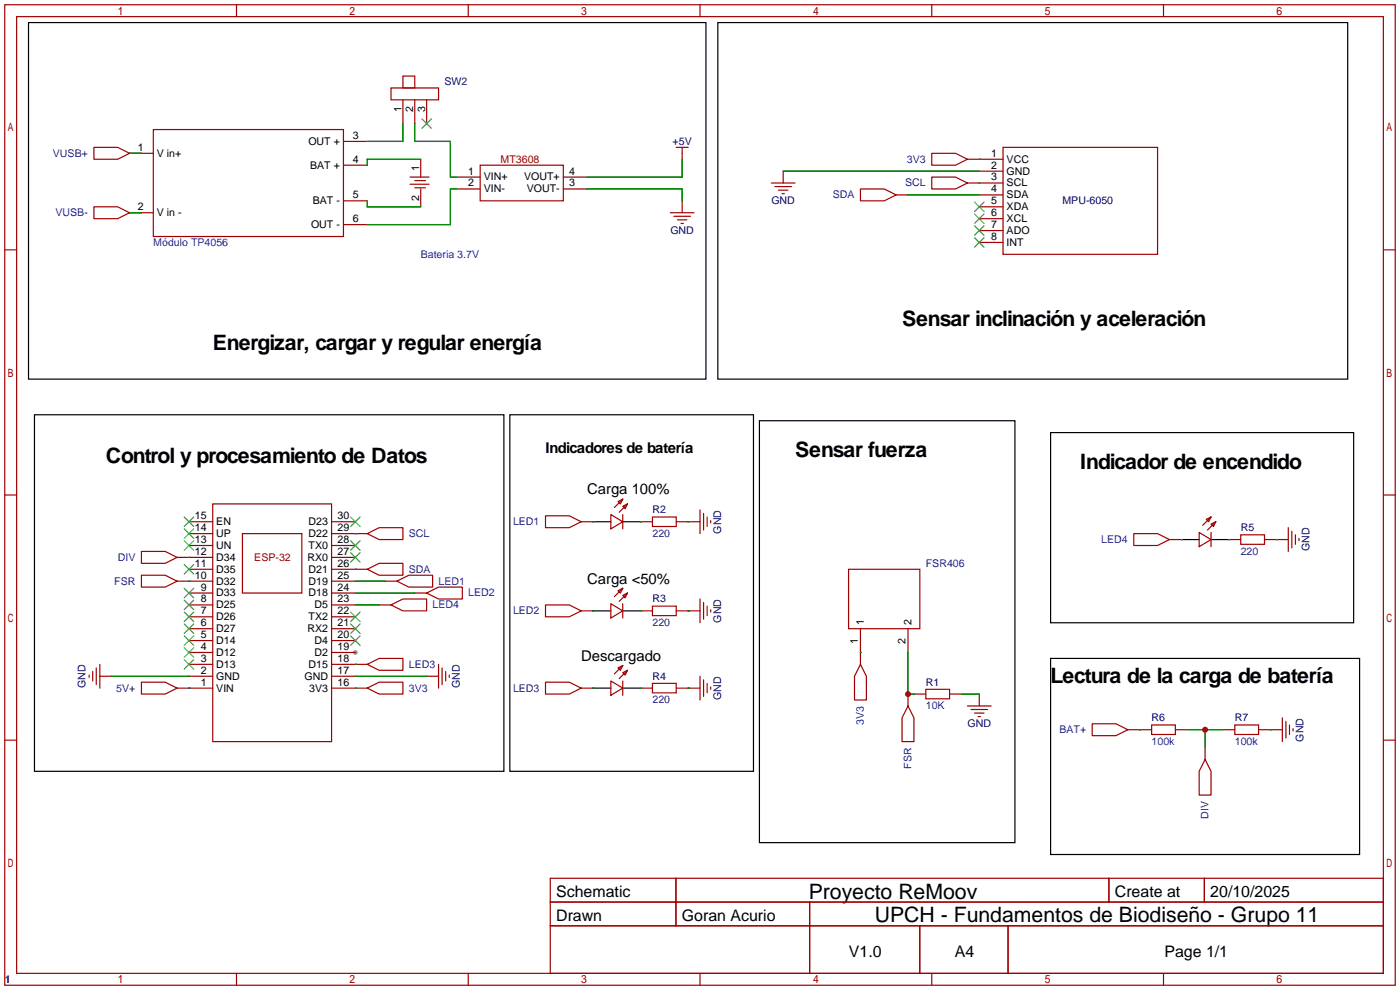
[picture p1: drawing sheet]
<svg xmlns="http://www.w3.org/2000/svg" width="299mm" height="212mm" viewBox="0 0 299 212" stroke-linecap="round" stroke-linejoin="round" font-family="sans-serif">
<circle cx="75.9" cy="139.4" r=".51" fill="#999"/>
<g fill="none" stroke="#a10000" stroke-width=".25">
<path d="M1 1h297.2v209.6h-297.2zM3.6 3.6h292.1v204.4h-292.1zM50.5 1v2.6M83.6 18.8h10.1v2.5h-10.1zM86.1 16.3h2.5v2.5h-2.5zM100.1 1v2.6M149.6 1v2.6M199.1 1v2.6M248.7 1v2.6M20.1 31.5h5l2.6 1.3-2.6 1.2h-5zM27.7 32.8h5.1M32.8 27.7h40.6v22.8h-40.6z"/>
<path d="M73.4 30.2h5.1M73.4 35.3h5.1M86.1 21.3v5.1M87.6 37.8h4.1M87.6 39.4h4.1M88.6 38.6h2.3M88.6 21.3v5.1M89.9 34v3.8M91.2 21.3v5.1M97.5 37.8h5.1M102.6 35.3h17.8v7.6h-17.8zM120.4 37.8h5.1"/>
<path d="M144.5 31.5h2.6M145.8 31.5v2.5M164.8 39.1h5.1M165.6 39.9h3.6M167.4 36.6v2.5M199.1 32.8h5.1l2.6 1.2-2.6 1.3h-5.1zM199.1 37.8h5.1l2.6 1.3-2.6 1.3h-5.1zM206.8 34h7.6M206.8 39.1h7.6M209.3 36.6h5.1M214.4 31.5h33v22.9h-33zM1 53.4h2.6"/>
<path d="M20.1 44.2h5l2.6 1.3-2.6 1.2h-5zM27.7 45.5h5.1M73.4 42.9h5.1M73.4 48h5.1M88.6 40.1h2.3M89.9 40.4v3.8M97.5 40.4h5.1M120.4 40.4h5.1M143.3 45.5h5M144 46.2h3.6M144.8 47h2M145.5 47.8h.5"/>
<path d="M145.8 42.9v2.6M166.4 40.6h2M167.1 41.4h.5M183.9 40.4h5.1l2.5 1.3-2.5 1.2h-5.1zM191.5 41.7h2.6M209.3 41.7h5.1M209.3 44.2h5.1M209.3 46.7h5.1M209.3 49.3h5.1M209.3 51.8h5.1M295.7 53.4h2.5M1 105.8h2.6"/>
<path d="M30.2 117.9h5.1l2.5 1.2-2.5 1.3h-5.1zM37.8 119.1h7.7M40.4 111.5h5.1M40.4 114h5.1M40.4 116.6h5.1M45.5 107.7h25.4v50.8h-25.4zM51.8 114h12.7v12.7h-12.7zM70.9 111.5h5M70.9 114h7.6M70.9 116.6h5M70.9 119.1h5M78.5 114l2.5-1.2h5.1v2.5h-5.1z"/>
<path d="M116.6 110.2h5.1l2.5 1.3-2.5 1.3h-5.1zM124.2 111.5h2.5M130.6 110l2.5 1.5-2.5 1.5zM132.1 107.2l1-.5-.5 1zM133.1 108.2l1-.5-.5 1zM133.1 106.7l-1.8 1.8M133.1 110v3M134.1 107.7l-1.8 1.8M136.9 111.5h2.5M139.4 110.5h5.1v2h-5.1zM144.5 111.5h5.1M149.6 109v5"/>
<path d="M150.4 109.7v3.6M151.1 110.5v2M151.9 111.3v.5M242.3 114h5.1l2.5 1.3-2.5 1.3h-5.1zM249.9 115.3h2.6M256.3 113.8l2.5 1.5-2.5 1.5zM257.8 111l1-.5-.5 1zM258.8 112l1-.5-.5 1zM258.8 110.5l-1.8 1.8M258.8 113.8v3M259.8 111.5l-1.7 1.8M262.6 115.3h2.6"/>
<path d="M265.2 114.3h5.1v2h-5.1zM270.3 115.3h5M275.3 112.8v5.1M276.1 113.5v3.6M276.9 114.3v2M277.6 115.1v.5M295.7 105.8h2.5M30.2 122.9h5.1l2.5 1.3-2.5 1.3h-5.1zM37.8 124.2h7.7M40.4 121.7h5.1M40.4 126.7h5.1M40.4 129.3h5.1"/>
<path d="M40.4 131.8h5.1M40.4 134.4h5.1M40.4 136.9h5.1M40.4 139.4h5.1M70.9 121.7h7.6M70.9 124.2h5M70.9 126.7h5M70.9 129.3h5M70.9 131.8h5M70.9 134.4h5M70.9 136.9h5M70.9 139.4h5"/>
<path d="M78.5 121.7l2.5-1.3h5.1v2.5h-5.1zM81 129.3h2.6M82.3 124.2h2.5M83.6 129.3l2.5-1.3h5.1v2.6h-5.1zM84.8 124.2l2.6-1.3h5.1v2.6h-5.1zM88.6 126.7h2.6M91.2 126.7l2.5-1.2h5.1v2.5h-5.1zM116.6 129.3h5.1l2.5 1.3-2.5 1.2h-5.1zM124.2 130.6h2.5M130.6 129l2.5 1.6-2.5 1.5zM132.1 126.2l1-.5-.5 1zM133.1 127.3l1-.6-.5 1.1z"/>
<path d="M133.1 129v3.1M133.1 125.7l-1.8 1.8M134.1 126.7l-1.8 1.8M136.9 130.6h2.5M139.4 129.5h5.1v2.1h-5.1zM144.5 130.6h5.1M149.6 128v5.1M150.4 128.8v3.5M151.1 129.5v2.1M151.9 130.3v.5M181.4 121.7h15.2v12.7h-15.2zM183.9 134.4v7.6"/>
<path d="M194.1 134.4v5M1 158.2h2.6M19 144.3v.5M19.8 143.5v2M20.6 142.7v3.6M21.3 144.5h2.6M21.3 142v5.1M30.2 145.8h5.1l2.5 1.3-2.5 1.2h-5.1zM37.8 147.1h7.7M40.4 142h5.1M40.4 144.5h5.1M70.9 142h7.6"/>
<path d="M70.9 144.5h5M70.9 147.1h7.6M78.5 147.1l2.5-1.3h5.1v2.5h-5.1zM78.5 142l2.5-1.3h5.1v2.6h-5.1zM91.2 144.5h2.5M93.7 142v5.1M94.5 142.7v3.6M95.2 143.5v2M96 144.3v.5M116.6 145.8h5.1l2.5 1.3-2.5 1.2h-5.1zM124.2 147.1h2.5M130.6 145.5l2.5 1.6-2.5 1.5z"/>
<path d="M132.1 142.7l1-.5-.5 1.1zM133.1 143.8l1-.5-.5 1zM133.1 145.5v3.1M133.1 142.2l-1.8 1.8M134.1 143.3l-1.8 1.7M136.9 147.1h2.5M139.4 146.1h5.1v2h-5.1zM144.5 147.1h5.1M149.6 144.5v5.1M150.4 145.3v3.5M151.1 146.1v2M151.9 146.8v.5"/>
<path d="M183.9 142l1.3 2.5v5.1h-2.6v-5.1zM194.1 150.9l1.2 2.5v5.1h-2.5v-5.1zM194.1 148.3v2.6M195.3 148.3h2.6M197.9 147.3h5v2.1h-5zM202.9 148.3h2.6M206.8 150.9h5M207.5 151.6h3.6M208.3 152.4h2M209 153.2h.5M209.3 148.3v2.6M233.4 154.7h5.1l2.5 1.3-2.5 1.2h-5.1z"/>
<path d="M241 156h5.1M246.1 154.9h5.1v2.1h-5.1zM251.2 156h2.5M257.6 159.8v2.5M261.4 156h2.5M263.9 154.9h5.1v2.1h-5.1zM269 156h5.1M274.1 153.4v5.1M274.8 154.2v3.5M275.6 154.9v2.1M276.4 155.7v.5M295.7 158.2h2.5"/>
<path d="M257.6 162.3l1.2 2.5v5.1h-2.5v-5.1zM117.6 187.7h178.1v20.3h-178.1zM117.6 192.8h178.1M117.6 197.9h178.1M144.5 187.7v10.2M173 192.8v15.2M196.6 197.9v10.1M215.4 197.9v10.1M237 187.7v5.1M257.4 187.7v5.1M50.5 208v2.6M100.1 208v2.6"/>
<path d="M149.6 208v2.6M199.1 208v2.6M248.7 208v2.6"/>
</g>
<g fill="none" stroke="#3c3" stroke-width=".25">
<path d="M90.2 25.4l2 2M92.2 25.4l-2 2M208.3 43.2l2 2M208.3 45.7l2 2.1M208.3 48.3l2 2M208.3 50.8l2 2M210.3 43.2l-2 2M210.3 45.7l-2 2.1M210.3 48.3l-2 2M210.3 50.8l-2 2M39.4 110.5l2 2M39.4 113l2 2.1"/>
<path d="M39.4 115.6l2 2M41.4 110.5l-2 2M41.4 113l-2 2.1M41.4 115.6l-2 2M74.9 110.5l2.1 2M74.9 115.6l2.1 2M74.9 118.1l2.1 2M77 110.5l-2.1 2M77 115.6l-2.1 2M77 118.1l-2.1 2M39.4 120.6l2 2.1M39.4 125.7l2 2.1"/>
<path d="M39.4 128.3l2 2M39.4 130.8l2 2M39.4 133.4l2 2M39.4 135.9l2 2M39.4 138.4l2 2.1M41.4 120.6l-2 2.1M41.4 125.7l-2 2.1M41.4 128.3l-2 2M41.4 130.8l-2 2M41.4 133.4l-2 2M41.4 135.9l-2 2M41.4 138.4l-2 2.1"/>
<path d="M74.9 130.8l2.1 2M74.9 133.4l2.1 2M74.9 135.9l2.1 2M77 130.8l-2.1 2M77 133.4l-2.1 2M77 135.9l-2.1 2M39.4 141l2 2M41.4 141l-2 2"/>
</g>
<g fill="none" stroke="#008700" stroke-width=".25">
<path d="M27.7 32.8h2.5M86.1 26.4v3.8h-7.6M88.6 26.4v3.8h7.7v7.6h1.2M89.9 34h-11.4v1.3M145.8 34v3.8h-20.3M167.4 36.6h41.9M209.3 34h.1M209.3 39.1h.1M27.7 45.5h2.5M78.5 42.9v1.3h11.4M97.5 40.4h-1.2v7.6h-17.8M125.5 40.4h20.3v2.5"/>
<path d="M194.1 41.7h15.2M40.4 119.1h.1M75.9 114h.1M126.7 111.5h.1M136.9 111.5h.1M147.1 111.5h.1M252.5 115.3h.1M262.6 115.3h.1M272.8 115.3h.1M40.4 124.2h.1M75.9 121.7h.1M75.9 124.2h6.4"/>
<path d="M75.9 126.7h12.7M75.9 129.3h5.1M126.7 130.6h.1M136.9 130.6h.1M147.1 130.6h.1M183.9 139.4h.1M194.1 139.4v8.9h1.2M23.9 144.5h16.5M40.4 147.1h.1M75.9 147.1h.1M75.9 142h.1M75.9 144.5h15.3"/>
<path d="M126.7 147.1h.1M136.9 147.1h.1M147.1 147.1h.1M205.5 148.3h3.8M243.6 156h.1M253.7 156h7.7M257.6 156v3.8M271.5 156h.1"/>
</g>
<g fill="none" stroke="#000" stroke-width=".25">
<path d="M6.1 4.8h144.8v76.2h-144.8zM153.4 4.8h134.6v76.2h-134.6zM7.4 88.6h100.3v76.2h-100.3zM109 88.6h52v76.2h-52zM162.3 89.9h54.6v90.2h-54.6zM224.5 92.5h64.8v40.6h-64.8zM126.7 111.5h3.9M133.1 111.5h3.8M252.5 115.3h3.8M258.8 115.3h3.8M126.7 130.6h3.9M133.1 130.6h3.8"/>
<path d="M126.7 147.1h3.9M133.1 147.1h3.8M224.5 140.7h66.1v41.9h-66.1z"/>
</g>
<g fill="#c00">
<circle cx="194.1" cy="148.3" r=".63"/>
<circle cx="257.6" cy="156" r=".63"/>
</g>
<g font-size="4.5">
<text x="192.8" y="69.8">Sensar inclinación y aceleración</text>
<text x="45.5" y="74.9">Energizar, cargar y regular energía</text>
<text x="22.6" y="99">Control y procesamiento de Datos</text>
<text x="169.9" y="97.7">Sensar fuerza</text>
<text x="230.9" y="100.3">Indicador de encendido</text>
<text x="224.5" y="146">Lectura de la carga de batería</text>
<text x="172.8" y="192.1">Proyecto ReMoov</text>
<text x="187" y="197.1">UPCH - Fundamentos de Biodiseño - Grupo 11</text>
</g>
<g font-size="3.4">
<text x="118.9" y="191.8">Schematic</text>
<text x="238.3" y="191.8">Create at</text>
<text x="258.7" y="191.8">20/10/2025</text>
<text x="118.9" y="196.8">Drawn</text>
<text x="145.7" y="196.8">Goran Acurio</text>
<text x="181.4" y="204.5">V1.0</text>
<text x="204.1" y="204.5">A4</text>
<text x="248.9" y="204.5">Page 1/1</text>
</g>
<g font-size="3.2">
<text x="116.6" y="96.8">Indicadores de batería</text>
<text x="125.5" y="105.7">Carga 100%</text>
<text x="125.5" y="124.7">Carga &lt;50%</text>
<text x="124.2" y="141.2">Descargado</text>
</g>
<g font-size="2.3">
<text x="85.8" y="23.9" transform="rotate(-90 85.8 23.9)">1</text>
<text x="88.3" y="23.9" transform="rotate(-90 88.3 23.9)">2</text>
<text x="90.9" y="23.9" transform="rotate(-90 90.9 23.9)">3</text>
<text x="75.4" y="29.7">3</text>
<text x="29.5" y="32.2">1</text>
<text x="33.5" y="33.5">V in+</text>
<text x="65.9" y="31">OUT +</text>
<text x="75.4" y="34.8">4</text>
<text x="211.8" y="33.5">1</text>
<text x="215.1" y="34.8">VCC</text>
<text x="66.3" y="36">BAT +</text>
<text x="89.6" y="36.6" transform="rotate(-90 89.6 36.6)">1</text>
<text x="100.1" y="37.3">1</text>
<text x="100.1" y="39.8">2</text>
<text x="103.4" y="38.6">VIN+</text>
<text x="103.4" y="41.1">VIN-</text>
<text x="112" y="38.6">VOUT+</text>
<text x="112.6" y="41.1">VOUT-</text>
<text x="121.7" y="37.3">4</text>
<text x="121.7" y="39.8">3</text>
<text x="211.8" y="36">2</text>
<text x="211.8" y="38.6">3</text>
<text x="211.8" y="41.1">4</text>
<text x="215.1" y="37.3">GND</text>
<text x="215.1" y="39.8">SCL</text>
<text x="29.5" y="44.9">2</text>
<text x="33.5" y="46.2">V in -</text>
<text x="66.8" y="43.7">BAT -</text>
<text x="75.4" y="42.4">5</text>
<text x="75.4" y="47.5">6</text>
<text x="89.6" y="42.9" transform="rotate(-90 89.6 42.9)">2</text>
<text x="211.8" y="43.7">5</text>
<text x="211.8" y="46.2">6</text>
<text x="215.1" y="42.4">SDA</text>
<text x="215.1" y="44.9">XDA</text>
<text x="215.1" y="47.5">XCL</text>
<text x="66.5" y="48.7">OUT -</text>
<text x="211.8" y="48.7">7</text>
<text x="211.8" y="51.3">8</text>
<text x="215.1" y="50">ADO</text>
<text x="215.1" y="52.5">INT</text>
<text x="41.7" y="111">15</text>
<text x="41.7" y="113.5">14</text>
<text x="46.2" y="112.2">EN</text>
<text x="65.9" y="112.2">D23</text>
<text x="72.1" y="111">30</text>
<text x="72.1" y="113.5">29</text>
<text x="41.7" y="116">13</text>
<text x="41.7" y="118.6">12</text>
<text x="46.2" y="114.8">UP</text>
<text x="46.2" y="117.3">UN</text>
<text x="46.2" y="119.9">D34</text>
<text x="65.7" y="119.9">RX0</text>
<text x="65.9" y="114.8">D22</text>
<text x="65.9" y="117.3">TX0</text>
<text x="72.1" y="116">28</text>
<text x="72.1" y="118.6">27</text>
<text x="41.7" y="121.1">11</text>
<text x="41.7" y="123.7">10</text>
<text x="46.2" y="122.4">D35</text>
<text x="46.2" y="124.9">D32</text>
<text x="65.9" y="122.4">D21</text>
<text x="65.9" y="124.9">D19</text>
<text x="72.1" y="121.1">26</text>
<text x="72.1" y="123.7">25</text>
<text x="42.9" y="126.2">9</text>
<text x="42.9" y="128.7">8</text>
<text x="42.9" y="131.3">7</text>
<text x="46.2" y="127.5">D33</text>
<text x="46.2" y="130">D25</text>
<text x="65.9" y="127.5">D18</text>
<text x="67.2" y="130">D5</text>
<text x="72.1" y="126.2">24</text>
<text x="72.1" y="128.7">23</text>
<text x="72.1" y="131.3">22</text>
<text x="42.9" y="133.8">6</text>
<text x="42.9" y="136.4">5</text>
<text x="46.2" y="132.6">D26</text>
<text x="46.2" y="135.1">D27</text>
<text x="46.2" y="137.6">D14</text>
<text x="65.7" y="135.1">RX2</text>
<text x="65.9" y="132.6">TX2</text>
<text x="67.2" y="137.6">D4</text>
<text x="72.1" y="133.8">21</text>
<text x="72.1" y="136.4">20</text>
<text x="183.4" y="137.7" transform="rotate(-90 183.4 137.7)">1</text>
<text x="184.6" y="133.6" transform="rotate(-90 184.6 133.6)">1</text>
<text x="193.5" y="137.7" transform="rotate(-90 193.5 137.7)">2</text>
<text x="194.8" y="133.6" transform="rotate(-90 194.8 133.6)">2</text>
<text x="42.9" y="138.9">4</text>
<text x="42.9" y="141.4">3</text>
<text x="42.9" y="144">2</text>
<text x="46.2" y="140.2">D12</text>
<text x="46.2" y="142.7">D13</text>
<text x="65.9" y="142.7">D15</text>
<text x="67.2" y="140.2">D2</text>
<text x="72.1" y="138.9">19</text>
<text x="72.1" y="141.4">18</text>
<text x="72.1" y="144">17</text>
<text x="42.9" y="146.5">1</text>
<text x="46.2" y="145.3">GND</text>
<text x="46.2" y="147.8">VIN</text>
<text x="65.1" y="145.3">GND</text>
<text x="66.1" y="147.8">3V3</text>
<text x="72.1" y="146.5">16</text>
</g>
<g font-size="2.3" fill="#000080">
<text x="95" y="18.3">SW2</text>
<text x="143.7" y="31">+5V</text>
<text x="164.9" y="43.7">GND</text>
<text x="227.1" y="43.7">MPU-6050</text>
<text x="143.3" y="50">GND</text>
<text x="139.4" y="109.7">R2</text>
<text x="265.2" y="113.5">R5</text>
<text x="154.1" y="114" transform="rotate(-90 154.1 114)">GND</text>
<text x="279.9" y="117.8" transform="rotate(-90 279.9 117.8)">GND</text>
<text x="139.4" y="128.7">R3</text>
<text x="154.1" y="133.1" transform="rotate(-90 154.1 133.1)">GND</text>
<text x="18.3" y="147" transform="rotate(-90 18.3 147)">GND</text>
<text x="98.3" y="147" transform="rotate(-90 98.3 147)">GND</text>
<text x="139.4" y="145.3">R4</text>
<text x="154.1" y="149.6" transform="rotate(-90 154.1 149.6)">GND</text>
<text x="197.9" y="146.5">R1</text>
<text x="206.8" y="155.4">GND</text>
<text x="246.1" y="154.1">R6</text>
<text x="263.9" y="154.1">R7</text>
<text x="278.6" y="158.5" transform="rotate(-90 278.6 158.5)">GND</text>
<text x="1" y="210">1</text>
</g>
<g font-size="2.3" fill="#00f">
<text x="11.3" y="33.5">VUSB+</text>
<text x="193.8" y="34.8">3V3</text>
<text x="193.5" y="39.8">SCL</text>
<text x="11.9" y="46.2">VUSB-</text>
<text x="178" y="42.4">SDA</text>
<text x="32.8" y="52.5">Módulo TP4056</text>
<text x="89.9" y="55.1">Bateria 3.7V</text>
<text x="109.6" y="112.2">LED1</text>
<text x="25.2" y="119.9">DIV</text>
<text x="87.4" y="114.8">SCL</text>
<text x="139.4" y="114.8">220</text>
<text x="235.4" y="116">LED4</text>
<text x="265.2" y="118.6">220</text>
<text x="24.4" y="124.9">FSR</text>
<text x="87.4" y="122.4">SDA</text>
<text x="93.7" y="124.9">LED1</text>
<text x="197.9" y="121.1">FSR406</text>
<text x="92.5" y="130">LED4</text>
<text x="100.1" y="127.5">LED2</text>
<text x="109.6" y="131.3">LED2</text>
<text x="139.4" y="133.8">220</text>
<text x="87.4" y="142.7">LED3</text>
<text x="24.9" y="147.8">5V+</text>
<text x="87.4" y="147.8">3V3</text>
<text x="109.6" y="147.8">LED3</text>
<text x="139.4" y="150.3">220</text>
<text x="184.6" y="154.9" transform="rotate(-90 184.6 154.9)">3V3</text>
<text x="197.9" y="151.6">10K</text>
<text x="226.4" y="156.7">BAT+</text>
<text x="246.1" y="159.2">100k</text>
<text x="263.9" y="159.2">100k</text>
<text x="194.8" y="164.3" transform="rotate(-90 194.8 164.3)">FSR</text>
<text x="258.3" y="175" transform="rotate(-90 258.3 175)">DIV</text>
</g>
<g font-size="2.3" fill="#a00000">
<text x="107" y="34.8">MT3608</text>
<text x="54.4" y="119.9">ESP-32</text>
</g>
</svg>
